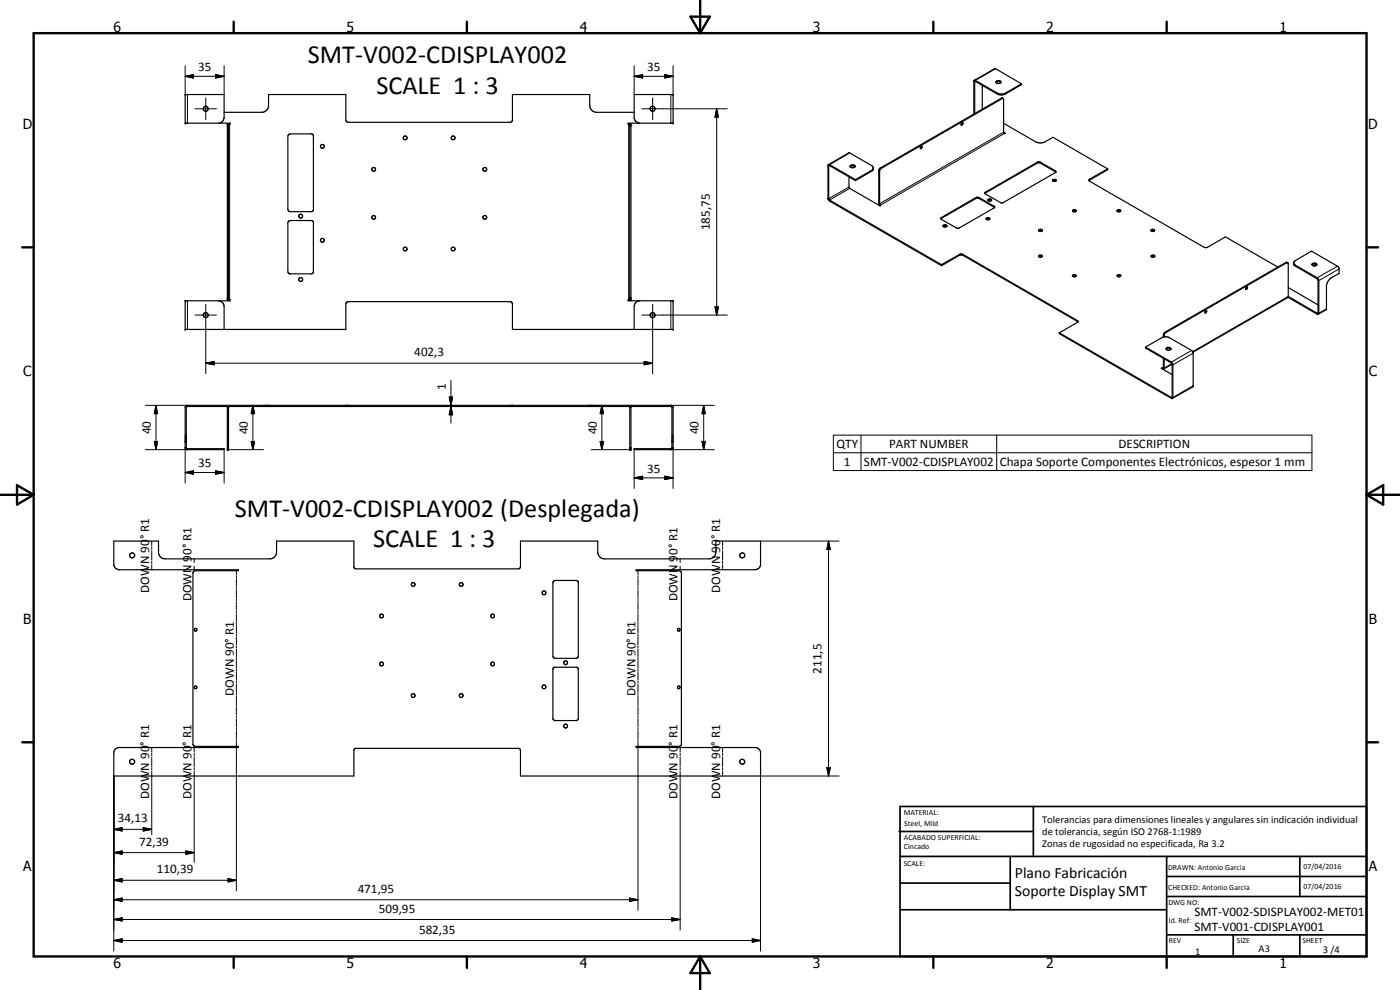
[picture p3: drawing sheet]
<svg xmlns="http://www.w3.org/2000/svg" width="420mm" height="297mm" viewBox="0 0 420 297" stroke-linecap="round" stroke-linejoin="round" font-family="sans-serif">
<g fill="none" stroke="#000" stroke-width=".35">
<path d="M65.6 37a1.8 1.8 0 0 0 1.7-1.7v-6.9h-11.7v8.6h13.5v.3h-.9v52.6h.9v.4h-13.5v8.5h48.2v-7.6l.1-.4 .6-.3h48.6l.5 .2 .2 .5v7.6h48.2v-8.5h-13.5v-.4h.8v-52.6h-.8v-.3h13.5v-8.6h-11.7v6.9a1.8 1.8 0 0 0 1.7 1.7M67.3 33.7h11.3a2.09 2.09 0 0 0 2-2v-3.3h23.2v7.6l.2 .5 .5 .2h48.6l.5-.2 .2-.5v-7.6h23.2v3.3a2.09 2.09 0 0 0 2 2h11.3M68.6 37.3v52.6M189 37.3v52.6M288.6 37h.4l-.4 .5zM288.7 36.8l-.3 .6M292.4 24.1l-.1 10.1M292.4 24.1l6.3-3.5 7.9 4.5M292.4 24.1h.3l6.6 3.8a2.49 2.49 0 0 0 2.4 0l4.9-2.8M294.8 25.7v7.1M298.9 24.8a1 1 0 0 1 1.5 0M299.1 24.3a.67 .67 0 0 1 .8-.1 .67 .67 0 0 1 .4 .7 .83 .83 0 0 1-1.4-.4z"/>
<path d="M301.1 29.5l-36.9 21.2-.2 .5v10.1l.3 .3-.2 .2M301.1 29.5l-.5-.1-36.5 21.1-.4 .6v10.1l.4 .6M301.1 29.5l.1 10.2M301.2 37l10.2 5.8h1.7l2.9-1.6 16.4 9.5M301.2 39.7l.6 .3-.2 .1zM306.6 25.1v.3l-4.9 2.8a2.86 2.86 0 0 1-2.4 0l-6.7-3.8-.1 9.7M86.6 40.4l.3-.2h6.7l.4 .3 .1 22.5-.5 .5h-6.7l-.5-.5v-22.1zM248.6 49.4l6.3-3.6 6.7 3.9a.94 .94 0 0 1 0 1.7l-4.9 2.8M254.8 53v3.2l.2 .3 9.1 5.3M255.2 50a.7 .7 0 0 1 .7-.6 .7 .7 0 0 1 .7 .7M255.2 50l.6-.3 .8 .3M255.2 50a.99 .99 0 0 0 1.4 .1"/>
<path d="M256.7 53.9l-7.7-4.5h-.5v10.2l.2 .5 33.9 19.6M256.7 54.2l-7.9-4.5v10.2l33.8 19.5M256.7 53.9v.3M262.1 50.5l-.3 .5-5.1 2.9M276.4 43.9h.2a.34 .34 0 0 1 .1 .5 .34 .34 0 0 1-.5 0zM276.5 43.9l-.3 .5M295.6 57.7l15.8-9.1 .8 .1 4.7 2.7-.2 .4-15.7 9h-.7l-4.6-2.6zM315.9 54.3v-.2a.61 .61 0 0 1 .5-.3 .61 .61 0 0 1 .6 .3l-.1 .2M315.9 54.3l.4 .1 .6-.1M315.9 54.3l.4-.2 .6 .2M316.8 51.6l-4.6-2.7-.6-.1-16 9.2M316.8 51.6h.1"/>
<path d="M326.8 54.1l34.6 20.1h1l5.4-3.1 15.7 9M332.4 50.7l-5.4 3.1-.2 .3M332.4 50.7v.2l-5.6 3.3M86.6 66.4l.5-.2h6.3l.6 .3 .1 15.2-.5 .5h-6.7l-.5-.5v-14.9zM282.4 65.3l10.8-6.1 .6 .1 4.7 2.8-10.9 6.4h-.5l-4.6-2.7zM282.6 79.7l5.5-3.2h.7l34.7 20.1M282.6 79.4l5.5-3.2h.7l34.5 20 .2 .4M282.6 79.4v.3M283 67.9l.4-.2 .7 .2M283.1 67.6a.51 .51 0 0 1 .7-.3 .51 .51 0 0 1 .2 .7h-.8zM296 65.8l.2-.5h.5l.3 .5M296 65.8l.4 .2 .6-.2"/>
<path d="M296 65.8l.4-.2 .6 .2M296.5 60.2a.53 .53 0 0 1 .5-.5 .53 .53 0 0 1 .5 .5M296.5 60.2l.5 .2 .5-.2M296.5 60.2l.5-.3 .5 .3M298.5 62.3l-4.8-2.8-.5-.1-10.8 6.3M311.7 77l.4-.2 .6 .2M311.7 69a.69 .69 0 0 1 1.1 .2 .59 .59 0 0 1-.6 .3 .59 .59 0 0 1-.5-.5zM311.7 69.3l.3-.2 .8 .2M311.8 76.6a.53 .53 0 0 1 .6-.1 .53 .53 0 0 1 .3 .5 .49 .49 0 0 1-.6 .2 .49 .49 0 0 1-.3-.6zM321.9 63.4v-.1a.58 .58 0 0 1 .5-.4 .58 .58 0 0 1 .6 .4l-.1 .1M321.9 63.4l.3 .1 .7-.1M321.9 63.4l.5-.2 .5 .2"/>
<path d="M335.3 63.4l.4-.2 .6 .2M335.4 63a.48 .48 0 0 1 .7-.2 .48 .48 0 0 1 .1 .7h-.8l-.2-.2zM345.5 69.3a.51 .51 0 0 1 .5-.5 .51 .51 0 0 1 .5 .5M345.5 69.3l.4 .2 .6-.2M345.5 69.3l.2-.2 .8 .2M345.5 77v-.1a.61 .61 0 0 1 .5-.4 .61 .61 0 0 1 .6 .4l-.1 .1M345.5 77l.4 .2 .6-.2M345.5 77l.4-.2 .6 .2M386.5 78.9h-.4l-36.3 20.9-.4 .5v.8M386.5 78.9l-.6-.2-36.3 21-.4 .5v.9M386.5 78.9l.1 10M388.2 78.9l.1 .6 .4 .3 6.8 4 .1 10.1-.3 .1-8.7-5.1"/>
<path d="M393.8 79.5l.6-.3 .8 .3M393.8 79.5l-.1-.1a.88 .88 0 0 1 1.5-.1v.2M393.8 79.5a1 1 0 0 0 1.4 0M65.6 90.3h.6l.7 .5 .3 .9 .1 7.1M192 90.3a1.73 1.73 0 0 0-1.7 1.6v6.9M317.9 99.9v.2l33.7 19.4h.3v-10.4l-.3-.5-7.8-4.5M317.9 99.9l33.8 19.4v-10.2l-7.9-4.7v-.3M321.8 82.8l.5 .3 .6-.3M321.8 82.8l.3-.4h.6l.2 .4M321.9 82.8l.4-.1 .6 .1M323.5 96.6l-5.6 3.3M335.3 82.8l.4 .3 .7-.3"/>
<path d="M335.3 82.8l.3-.4h.5l.3 .4M335.3 82.8l.4-.1 .6 .1M361.9 93.2l-.3 .6M361.9 93.2h.1a.39 .39 0 0 1 .1 .5 .39 .39 0 0 1-.5 .1M374.1 86.1l-.3 .6M374.2 86.1l-.4 .6M374.2 86.1h.1a.39 .39 0 0 1 0 .5 .39 .39 0 0 1-.5 .1M386.5 89.2l8.8 5.1 .4-.1v-10.3l-.4-.5-6.6-3.9a.72 .72 0 0 1-.4-.6 .72 .72 0 0 1 .4-.7l4.9-2.8 8 4.7 .3 .4v1.5l-2.4 1.4a3.6 3.6 0 0 0-1.4 2.2v7.2l-2.5 1.5M386.5 89.2l-28.5 16.5M386.6 86.3l9 5.2M386.6 88.9l-.1 .3M348.8 110.4l-.3 .1 3.3 1.9"/>
<path d="M348.8 110.4v.3M349.2 107.5v2.8l-.1 .2-.3-.1M349.2 101.1l1.6 .1 6.8 4 .4 .5M349.2 101.1l-5.4 3M349.4 107.7v2.7l-.2 .4-.3-.1M350 104.8l.4-.3 .8 .1 .2 .2M350 104.4a.86 .86 0 0 1 1.4 .3 .83 .83 0 0 1-.7 .4 .83 .83 0 0 1-.7-.5zM351.8 109.3l-2.6 1.4M358 105.7v10.3l-6.1 3.5M55.6 132.6h.3M55.8 121.8l.3-.2h145.4l.5 .5v12.4l-.5 .4h-11.2v-.3l11.3-.1 .1-12.2-.2-.3h-145.4l-.2 .3 .1 12.1 .2 .2h11.1v.3h-11.2l-.5-.4v-12.4zM68.4 122l-.2 12.9h.4v-12.6l.2-.3"/>
<path d="M80.6 121.6v.4M103.8 121.6v.4M153.8 121.6v.4M177 121.6v.4M188.8 122l.2 .2v12.7h.3v-12.9M201.7 132.6h.3M34.2 162.3h13.4v3.7a2.07 2.07 0 0 0 2 1.7h31.4a2.07 2.07 0 0 0 2-2v-3.4h23.2v7.7l.2 .5 .5 .2h48.6l.6-.4 .1-.3v-7.7h23.2v3.4a2.09 2.09 0 0 0 2 2h31.4a2 2 0 0 0 2-2v-3.4h13.4v7.5l-.5 .8-1.1 .3h-35.7v.3h13l.6 .5v51.7l-.6 .5h-13v.4h36l1 .5 .3 .8v7.2h-72v-7.6l-.5-.7h-49l-.3 .2-.2 .5v7.6h-72v-7.5l.3-.5 1-.5h36v-.4h-12.9l-.5-.2-.2-.4 .1-51.7 .6-.4h12.9v-.3h-35.7a1.65 1.65 0 0 1-1.6-1.6zM166.1 174.4l.5-.2h6.3l.6 .3 .1 22.5-.5 .5h-6.5l-.7-.5v-22.3zM58.5 205.9l.5 .1-.2 .6h-.3l-.2-.2zM166.1 200.4l.3-.2h6.7l.4 .3 .1 15.2-.5 .5h-6.5l-.7-.5v-15z"/>
<circle cx="61.7" cy="32.7" r=".74"/>
<circle cx="195.8" cy="32.6" r=".75"/>
<circle cx="96.7" cy="43.9" r=".58"/>
<circle cx="112.1" cy="50.8" r=".57"/>
<circle cx="121.6" cy="41.4" r=".57"/>
<circle cx="136" cy="41.4" r=".57"/>
<circle cx="145.5" cy="50.8" r=".58"/>
<circle cx="90.2" cy="64.9" r=".58"/>
<circle cx="96.7" cy="72.1" r=".58"/>
<circle cx="112.2" cy="65.2" r=".56"/>
<circle cx="121.6" cy="74.7" r=".57"/>
<circle cx="136" cy="74.7" r=".58"/>
<circle cx="145.5" cy="65.2" r=".57"/>
<circle cx="61.8" cy="94.5" r=".75"/>
<circle cx="90.2" cy="83.9" r=".58"/>
<circle cx="195.8" cy="94.5" r=".75"/>
<circle cx="39.7" cy="166.6" r=".76"/>
<circle cx="124" cy="175.4" r=".56"/>
<circle cx="138.4" cy="175.4" r=".57"/>
<circle cx="163.3" cy="177.9" r=".58"/>
<circle cx="222.8" cy="166.6" r=".75"/>
<circle cx="58.7" cy="189" r=".41"/>
<circle cx="114.5" cy="184.8" r=".58"/>
<circle cx="114.5" cy="199.2" r=".58"/>
<circle cx="147.8" cy="184.8" r=".56"/>
<circle cx="147.8" cy="199.2" r=".57"/>
<circle cx="169.7" cy="198.8" r=".58"/>
<circle cx="203.7" cy="189" r=".41"/>
<circle cx="124" cy="208.7" r=".58"/>
<circle cx="138.4" cy="208.7" r=".57"/>
<circle cx="163.3" cy="206.1" r=".57"/>
<circle cx="169.7" cy="217.9" r=".58"/>
<circle cx="203.7" cy="206.2" r=".4"/>
<circle cx="39.6" cy="228.6" r=".75"/>
<circle cx="222.7" cy="228.5" r=".75"/>
</g>
<g fill="none" stroke="#000" stroke-width=".3">
<path d="M55.6 19.7v8.7M67.3 19.7v8.7M190.3 19.7v8.7M202 19.7v8.7M55.6 22.9l2.5-.5v1zM55.6 22.9h11.7M56.2 28.4v8.6M58.5 32.6h6.5M61.8 29.4v6.5M64.7 22.4l2.6 .5-2.6 .5zM68.2 37.9h.4M68.9 37.3v52.6"/>
<path d="M188.7 37.3v52.6M189 37.9h.3M190.3 22.9l2.6-.5v1zM190.3 22.9h11.7M192.6 32.6h25.7M195.9 29.4v6.5M199.5 22.4l2.5 .5-2.5 .5zM201.3 28.4v8.6M215.1 32.6l.5 2.5h-1zM215.1 32.6v61.9M298.8 20.6l-6.1 3.5-.2 .5-.2-.2M299.3 27.9v.3"/>
<path d="M300.5 29.5l.3 .1M301.2 39.7l-37.2 21.4-.3-.1M301.7 27.9v.3M254.8 56.1l-6.1 3.5-.2-.1M255 56.5l-6 3.5v.3M255 45.9l-6 3.5v.3h-.5M261.6 51.1v.3M263.7 51.2l.3 .2M264.2 50.4l.2 .1M292.9 59.3v.3M293.8 59.3v.3M295.7 57.7v.2"/>
<path d="M301.4 40l-37.2 21.7M311.3 48.7v.2M312.2 48.7v.2M316.7 51.2v.3M327 53.8v.3M282.5 65.3v.2M288 76.3v.3M289 76.3v.3M298.3 61.8v.3M385.9 78.7l.2 .2M388.7 79.5v.3M401.4 79.9l-6.1 3.5v.3"/>
<path d="M56.2 90.3v8.5M58.5 94.5h6.5M61.8 91.3v20.8M68.2 89.3h.4M189 89.3h.3M192.6 94.5h25.7M195.9 91.3v20.8M201.3 90.3v8.5M214.6 92.1h1l-.5 2.4zM323.3 96.2v.2M349.6 99.7l.2 .1M386.6 88.9l-28.6 16.6"/>
<path d="M398.1 92.7l-2.3 1.3h-.5v.3M401.9 80.7l-6.1 3.5-.2-.1M61.8 109l2.5-.5v1zM61.8 109h134.1M134.8 119.1h1l-.5 2.5zM135.3 114.1v12.9M193.3 108.5l2.6 .5-2.6 .5zM349.2 100.5l.2 .1M351.7 109.1l-2.3 1.3h-.5v.3M357.6 105.2l-6 3.4v.3M358.1 115.7l-6.1 3.6-.2-.2-.2 .4M358.1 106l-6.1 3.5-.2-.2"/>
<path d="M43.6 121.6h12.6M46.3 132.5h1l-.5 2.4zM46.8 121.6l.5 2.5h-1zM46.8 121.6v13.3M55.6 130.6h.3M55.9 134.3h-.3v10.6M56.2 134.6v.3h-12.6M67.3 134.9v10M68.2 134.3h.4M68.2 122.3h.4M68.6 134.9h10.5M75.4 132.5h1l-.5 2.4z"/>
<path d="M75.9 121.6l.5 2.5h-1zM75.9 121.6v13.3M78.6 121.6v.4M104.5 121.6v.4M135.3 122l.5 2.5h-1zM153.1 121.6v.4M177.4 134.9h11.6M179 121.6v.4M180.1 132.5h1l-.5 2.4zM180.6 121.6l.5 2.5h-1zM180.6 121.6v13.3M189 134.3h.3"/>
<path d="M189 122.3h.3M190.3 134.9v11.7M201.3 134.6v.3h13.1M201.3 121.6h13.1M201.7 130.6h.3M201.7 134.3h.3v12.3M210.7 132.5h1l-.5 2.4zM211.2 121.6l.5 2.5h-1zM211.2 121.6v13.3M250.1 130.6h143.6v10.6h-143.6zM250.1 135.8h143.6M258.4 130.6v10.6"/>
<path d="M299.1 130.6v10.6M55.6 141.8l2.5-.5v1zM55.6 141.8h11.7M64.7 141.3l2.6 .5-2.6 .5zM190.3 143.4l2.6-.5v1zM190.3 143.4h11.7M199.5 142.9l2.5 .5-2.5 .5zM45.5 162.3v1.5M45.5 164.1v.7M45.5 165.2v2.9M45.5 168.4v.8M45.5 169.5v1.4"/>
<path d="M58.3 167.7v1.1M58.3 169.8v1.1M70.9 171.2v1.2M70.9 172.7v.6M70.9 173.6v2.3M70.9 176.2v.6M70.9 177.1v2.4M70.9 179.7v.6M191.5 171.2v1.2M191.5 172.7v.6M191.5 173.6v2.3M191.5 176.2v.6"/>
<path d="M191.5 177.1v2.4M191.5 179.7v.6M204.1 167.7v1.1M204.1 169.8v1.1M216.9 162.3v1.5M216.9 164.1v.7M216.9 165.2v2.9M216.9 168.4v.8M216.9 169.5v1.4M228.2 162.3h23.6M248.7 162.3l.5 2.5h-1.1zM248.7 162.3v70.5"/>
<path d="M70.9 180.6v2.4M70.9 183.3v.6M70.9 184.1v2.4M70.9 186.8v.6M70.9 187.6v2.4M70.9 190.3v.6M70.9 191.2v2.3M70.9 193.8v.6M70.9 194.7v2.3M70.9 197.3v.6M70.9 198.2v2.3M191.5 180.6v2.4"/>
<path d="M191.5 183.3v.6M191.5 184.1v2.4M191.5 186.8v.6M191.5 187.6v2.4M191.5 190.3v.6M191.5 191.2v2.3M191.5 193.8v.6M191.5 194.7v2.3M191.5 197.3v.6M191.5 198.2v2.3M70.9 200.8v.6M70.9 201.7v2.3"/>
<path d="M70.9 204.3v.6M70.9 205.2v2.4M70.9 207.8v.6M70.9 208.7v2.4M70.9 211.3v.6M70.9 212.2v2.3M70.9 214.9v.5M70.9 215.7v2.4M70.9 218.4v.5M70.9 219.2v2.4M191.5 200.8v.6M191.5 201.7v2.3"/>
<path d="M191.5 204.3v.6M191.5 205.2v2.4M191.5 207.8v.6M191.5 208.7v2.4M191.5 211.3v.6M191.5 212.2v2.3M191.5 214.9v.5M191.5 215.7v2.4M191.5 218.4v.5M191.5 219.2v2.4M34.2 232.8v52.6M45.5 224.3v1.4"/>
<path d="M45.5 226.1v.6M45.5 227.1v2.9M45.5 230.3v.8M45.5 231.4v19M58.3 224.3v1.4M58.3 226.1v.6M58.3 227.1v2.9M58.3 230.3v.8M58.3 231.4v27.3M70.9 221.9v.6M70.9 222.8v44.5M191.5 221.9v.6"/>
<path d="M191.5 222.8v50.3M204.1 224.3v1.4M204.1 226.1v.6M204.1 227.1v2.9M204.1 230.3v.8M204.1 231.4v47.7M216.9 224.3v1.4M216.9 226.1v.6M216.9 227.1v2.9M216.9 230.3v.8M216.9 231.4v1.4M248.1 230.3h1.1l-.5 2.5z"/>
<path d="M251.8 232.8h-23.6v52.6M34.2 248.8l2.4-.5v1zM34.2 255.8l2.4-.5v1zM34.2 248.8h11.3M34.2 255.8h24.1M43 248.3l2.5 .5-2.5 .5zM55.8 255.3l2.5 .5-2.5 .5zM34.2 264.1l2.4-.5v1zM34.2 270l2.4-.5v.9zM34.2 275.9l2.4-.5v1zM34.2 264.1h36.7M34.2 270h157.3"/>
<path d="M34.2 275.9h169.9M68.4 263.6l2.5 .5-2.5 .5zM189 269.5l2.5 .5-2.5 .4zM201.6 275.4l2.5 .5-2.5 .5zM34.2 282.2l2.4-.5v1zM34.2 282.2h194M225.8 281.7l2.4 .5-2.4 .5z"/>
</g>
<g fill="#000">
<circle cx="55.6" cy="28.4" r=".18"/>
<circle cx="55.6" cy="37" r=".18"/>
<circle cx="189" cy="37.3" r=".18"/>
<circle cx="202" cy="28.4" r=".18"/>
<circle cx="202" cy="37" r=".18"/>
<circle cx="55.6" cy="98.8" r=".18"/>
<circle cx="55.6" cy="90.3" r=".18"/>
<circle cx="68.2" cy="89.9" r=".18"/>
<circle cx="68.6" cy="89.9" r=".18"/>
<circle cx="189" cy="89.9" r=".18"/>
<circle cx="189.3" cy="89.9" r=".18"/>
<circle cx="202" cy="98.8" r=".18"/>
<circle cx="202" cy="90.3" r=".18"/>
<circle cx="68.2" cy="134.9" r=".18"/>
<circle cx="68.6" cy="134.9" r=".18"/>
<circle cx="189" cy="134.9" r=".18"/>
<circle cx="189.3" cy="134.9" r=".18"/>
</g>
<g fill="none" stroke="#000" stroke-width=".71">
<path d="M10.1 9.9h400v277.1h-400zM70.1 6.5v3.4M140.1 6.5v3.4M207.2 5h5.8l-2.9 4.9zM210.1 0v9.9M280.1 6.5v3.4M350.1 6.5v3.4M6.7 74.2h3.4M410.1 74.2h3.5M.1 148.5h10M5.1 145.6l5 2.9-5 2.9zM410.1 148.5h10"/>
<path d="M410.1 148.5l5-2.9v5.8zM6.7 222.7h3.4M410.1 222.7h3.5M70.1 287v3.4M140.1 287v3.4M210.1 287v10M210.1 287l2.9 5h-5.8zM280.1 287v3.4M350.1 287v3.4"/>
</g>
<g fill="none" stroke="#000" stroke-width=".51">
<path d="M269.8 249.5h40.3M270.1 242h140v45h-140zM270.1 257h140M303.2 257v16M310.1 242v15M350.1 257v30M390.1 257v12M270.1 265h33.1M270.1 273h80M350.1 269h60M350.1 263h60M350.1 280.5h60"/>
<path d="M370.1 280.5v6.5M390.1 280.5v6.5"/>
</g>
<g fill="#000">
<path d="M55.6 22.9l2.5-.5v1zM64.7 22.4l2.6 .5-2.6 .5zM190.3 22.9l2.6-.5v1zM199.5 22.4l2.5 .5-2.5 .5zM215.1 32.6l.5 2.5h-1zM214.6 92.1h1l-.5 2.4zM61.8 109l2.5-.5v1zM134.8 119.1h1l-.5 2.5zM193.3 108.5l2.6 .5-2.6 .5zM46.3 132.5h1l-.5 2.4zM46.8 121.6l.5 2.5h-1zM75.4 132.5h1l-.5 2.4z"/>
<path d="M75.9 121.6l.5 2.5h-1zM135.3 122l.5 2.5h-1zM180.1 132.5h1l-.5 2.4zM180.6 121.6l.5 2.5h-1zM210.7 132.5h1l-.5 2.4zM211.2 121.6l.5 2.5h-1zM55.6 141.8l2.5-.5v1zM64.7 141.3l2.6 .5-2.6 .5zM190.3 143.4l2.6-.5v1zM199.5 142.9l2.5 .5-2.5 .5zM248.7 162.3l.5 2.5h-1.1zM248.1 230.3h1.1l-.5 2.5z"/>
<path d="M34.2 248.8l2.4-.5v1zM34.2 255.8l2.4-.5v1zM43 248.3l2.5 .5-2.5 .5zM55.8 255.3l2.5 .5-2.5 .5zM34.2 264.1l2.4-.5v1zM34.2 270l2.4-.5v.9zM34.2 275.9l2.4-.5v1zM68.4 263.6l2.5 .5-2.5 .5zM189 269.5l2.5 .5-2.5 .4zM201.6 275.4l2.5 .5-2.5 .5zM34.2 282.2l2.4-.5v1zM225.8 281.7l2.4 .5-2.4 .5z"/>
</g>
<g font-size="7.9">
<text x="92.4" y="19">SMT-V002-CDISPLAY002</text>
<text x="113" y="28.1">SCALE 1 : 3</text>
<text x="70.5" y="155.1">SMT-V002-CDISPLAY002 (Desplegada)</text>
<text x="112" y="164">SCALE 1 : 3</text>
</g>
<g font-size="4.7">
<text x="304.6" y="263.5">Plano Fabricación</text>
<text x="304.6" y="268.9">Soporte Display SMT</text>
</g>
<g font-size="4.2">
<text x="34" y="9.6">6</text>
<text x="104" y="9.6">5</text>
<text x="174" y="9.6">4</text>
<text x="244" y="9.6">3</text>
<text x="314" y="9.6">2</text>
<text x="384" y="9.6">1</text>
<text x="6.8" y="38.7">D</text>
<text x="410.6" y="38.7">D</text>
<text x="7" y="112.9">C</text>
<text x="410.8" y="112.9">C</text>
<text x="7" y="187.1">B</text>
<text x="410.8" y="187.1">B</text>
<text x="7" y="261.4">A</text>
<text x="410.8" y="261.4">A</text>
<text x="34" y="290.4">6</text>
<text x="104" y="290.4">5</text>
<text x="174" y="290.4">4</text>
<text x="244" y="290.4">3</text>
<text x="314" y="290.4">2</text>
<text x="384" y="290.4">1</text>
</g>
<g font-size="3.9">
<text x="59.4" y="21.4">35</text>
<text x="194.2" y="21.4">35</text>
<text x="213" y="69.1" transform="rotate(-90 213 69.1)">185,75</text>
<text x="124.3" y="106.9">402,3</text>
<text x="133.8" y="116.9" transform="rotate(-90 133.8 116.9)">1</text>
<text x="45.3" y="130.3" transform="rotate(-90 45.3 130.3)">40</text>
<text x="74.4" y="130.3" transform="rotate(-90 74.4 130.3)">40</text>
<text x="179.1" y="130.3" transform="rotate(-90 179.1 130.3)">40</text>
<text x="209.7" y="130.3" transform="rotate(-90 209.7 130.3)">40</text>
<text x="251" y="134.5">QTY</text>
<text x="266.8" y="134.5">PART NUMBER</text>
<text x="335.7" y="134.5">DESCRIPTION</text>
<text x="59.4" y="140.3">35</text>
<text x="194.2" y="141.9">35</text>
<text x="253.2" y="139.8">1</text>
<text x="259.3" y="139.8">SMT-V002-CDISPLAY002</text>
<text x="300" y="139.9">Chapa Soporte Componentes Electrónicos, espesor 1 mm</text>
<text x="44.8" y="161.8" transform="rotate(-90 44.8 161.8)">° R1</text>
<text x="216.1" y="161.8" transform="rotate(-90 216.1 161.8)">° R1</text>
<text x="57.5" y="166.5" transform="rotate(-90 57.5 166.5)">0° R1</text>
<text x="203.4" y="166.5" transform="rotate(-90 203.4 166.5)">0° R1</text>
<text x="44.8" y="177.8" transform="rotate(-90 44.8 177.8)">DOWN 90</text>
<text x="216.1" y="177.8" transform="rotate(-90 216.1 177.8)">DOWN 90</text>
<text x="57.5" y="180.5" transform="rotate(-90 57.5 180.5)">DOWN 9</text>
<text x="203.4" y="180.5" transform="rotate(-90 203.4 180.5)">DOWN 9</text>
<text x="246.6" y="202.1" transform="rotate(-90 246.6 202.1)">211,5</text>
<text x="70.2" y="208.8" transform="rotate(-90 70.2 208.8)">DOWN 90° R1</text>
<text x="190.7" y="208.8" transform="rotate(-90 190.7 208.8)">DOWN 90° R1</text>
<text x="44.8" y="223.8" transform="rotate(-90 44.8 223.8)">° R1</text>
<text x="57.5" y="223.8" transform="rotate(-90 57.5 223.8)">° R1</text>
<text x="203.4" y="223.8" transform="rotate(-90 203.4 223.8)">° R1</text>
<text x="216.1" y="223.8" transform="rotate(-90 216.1 223.8)">° R1</text>
<text x="44.8" y="239.7" transform="rotate(-90 44.8 239.7)">DOWN 90</text>
<text x="57.5" y="239.7" transform="rotate(-90 57.5 239.7)">DOWN 90</text>
<text x="203.4" y="239.7" transform="rotate(-90 203.4 239.7)">DOWN 90</text>
<text x="216.1" y="239.7" transform="rotate(-90 216.1 239.7)">DOWN 90</text>
<text x="35.4" y="246.8">34,13</text>
<text x="41.8" y="253.7">72,39</text>
<text x="47.1" y="262">110,39</text>
<text x="107.3" y="267.8">471,95</text>
<text x="113.7" y="273.8">509,95</text>
<text x="358.5" y="275">SMT-V002-SDISPLAY002-MET01</text>
<text x="125.8" y="280.1">582,35</text>
<text x="358.5" y="279.4">SMT-V001-CDISPLAY001</text>
</g>
<g font-size="3.1">
<text x="312.7" y="246.8">Tolerancias para dimensiones lineales y angulares sin indicación individual</text>
<text x="312.7" y="250.4">de tolerancia, según ISO 2768-1:1989</text>
<text x="312.7" y="254">Zonas de rugosidad no especificada, Ra 3.2</text>
<text x="358.7" y="286.5">1</text>
<text x="377.7" y="285.6">A3</text>
<text x="397" y="285.9">3 /4</text>
</g>
<g font-size="2.4">
<text x="271.2" y="244.4">MATERIAL:</text>
<text x="271.3" y="252">ACABADO SUPERFICIAL:</text>
<text x="271.4" y="247.9">Steel, Mild</text>
<text x="271.3" y="254.6">Cincado</text>
<text x="271.2" y="259.7">SCALE:</text>
<text x="350.6" y="260.9">DRAWN: Antonio Garcia</text>
<text x="391.2" y="260.6">07/04/2016</text>
<text x="350.6" y="267">CHECKED: Antonio Garcia</text>
<text x="391.2" y="266.7">07/04/2016</text>
<text x="350.6" y="271.4">DWG NO:</text>
<text x="350.8" y="276.9">Id. Ref:</text>
<text x="350.8" y="282.8">REV</text>
<text x="371.2" y="282.9">SIZE</text>
<text x="390.9" y="282.9">SHEET</text>
</g>
</svg>
